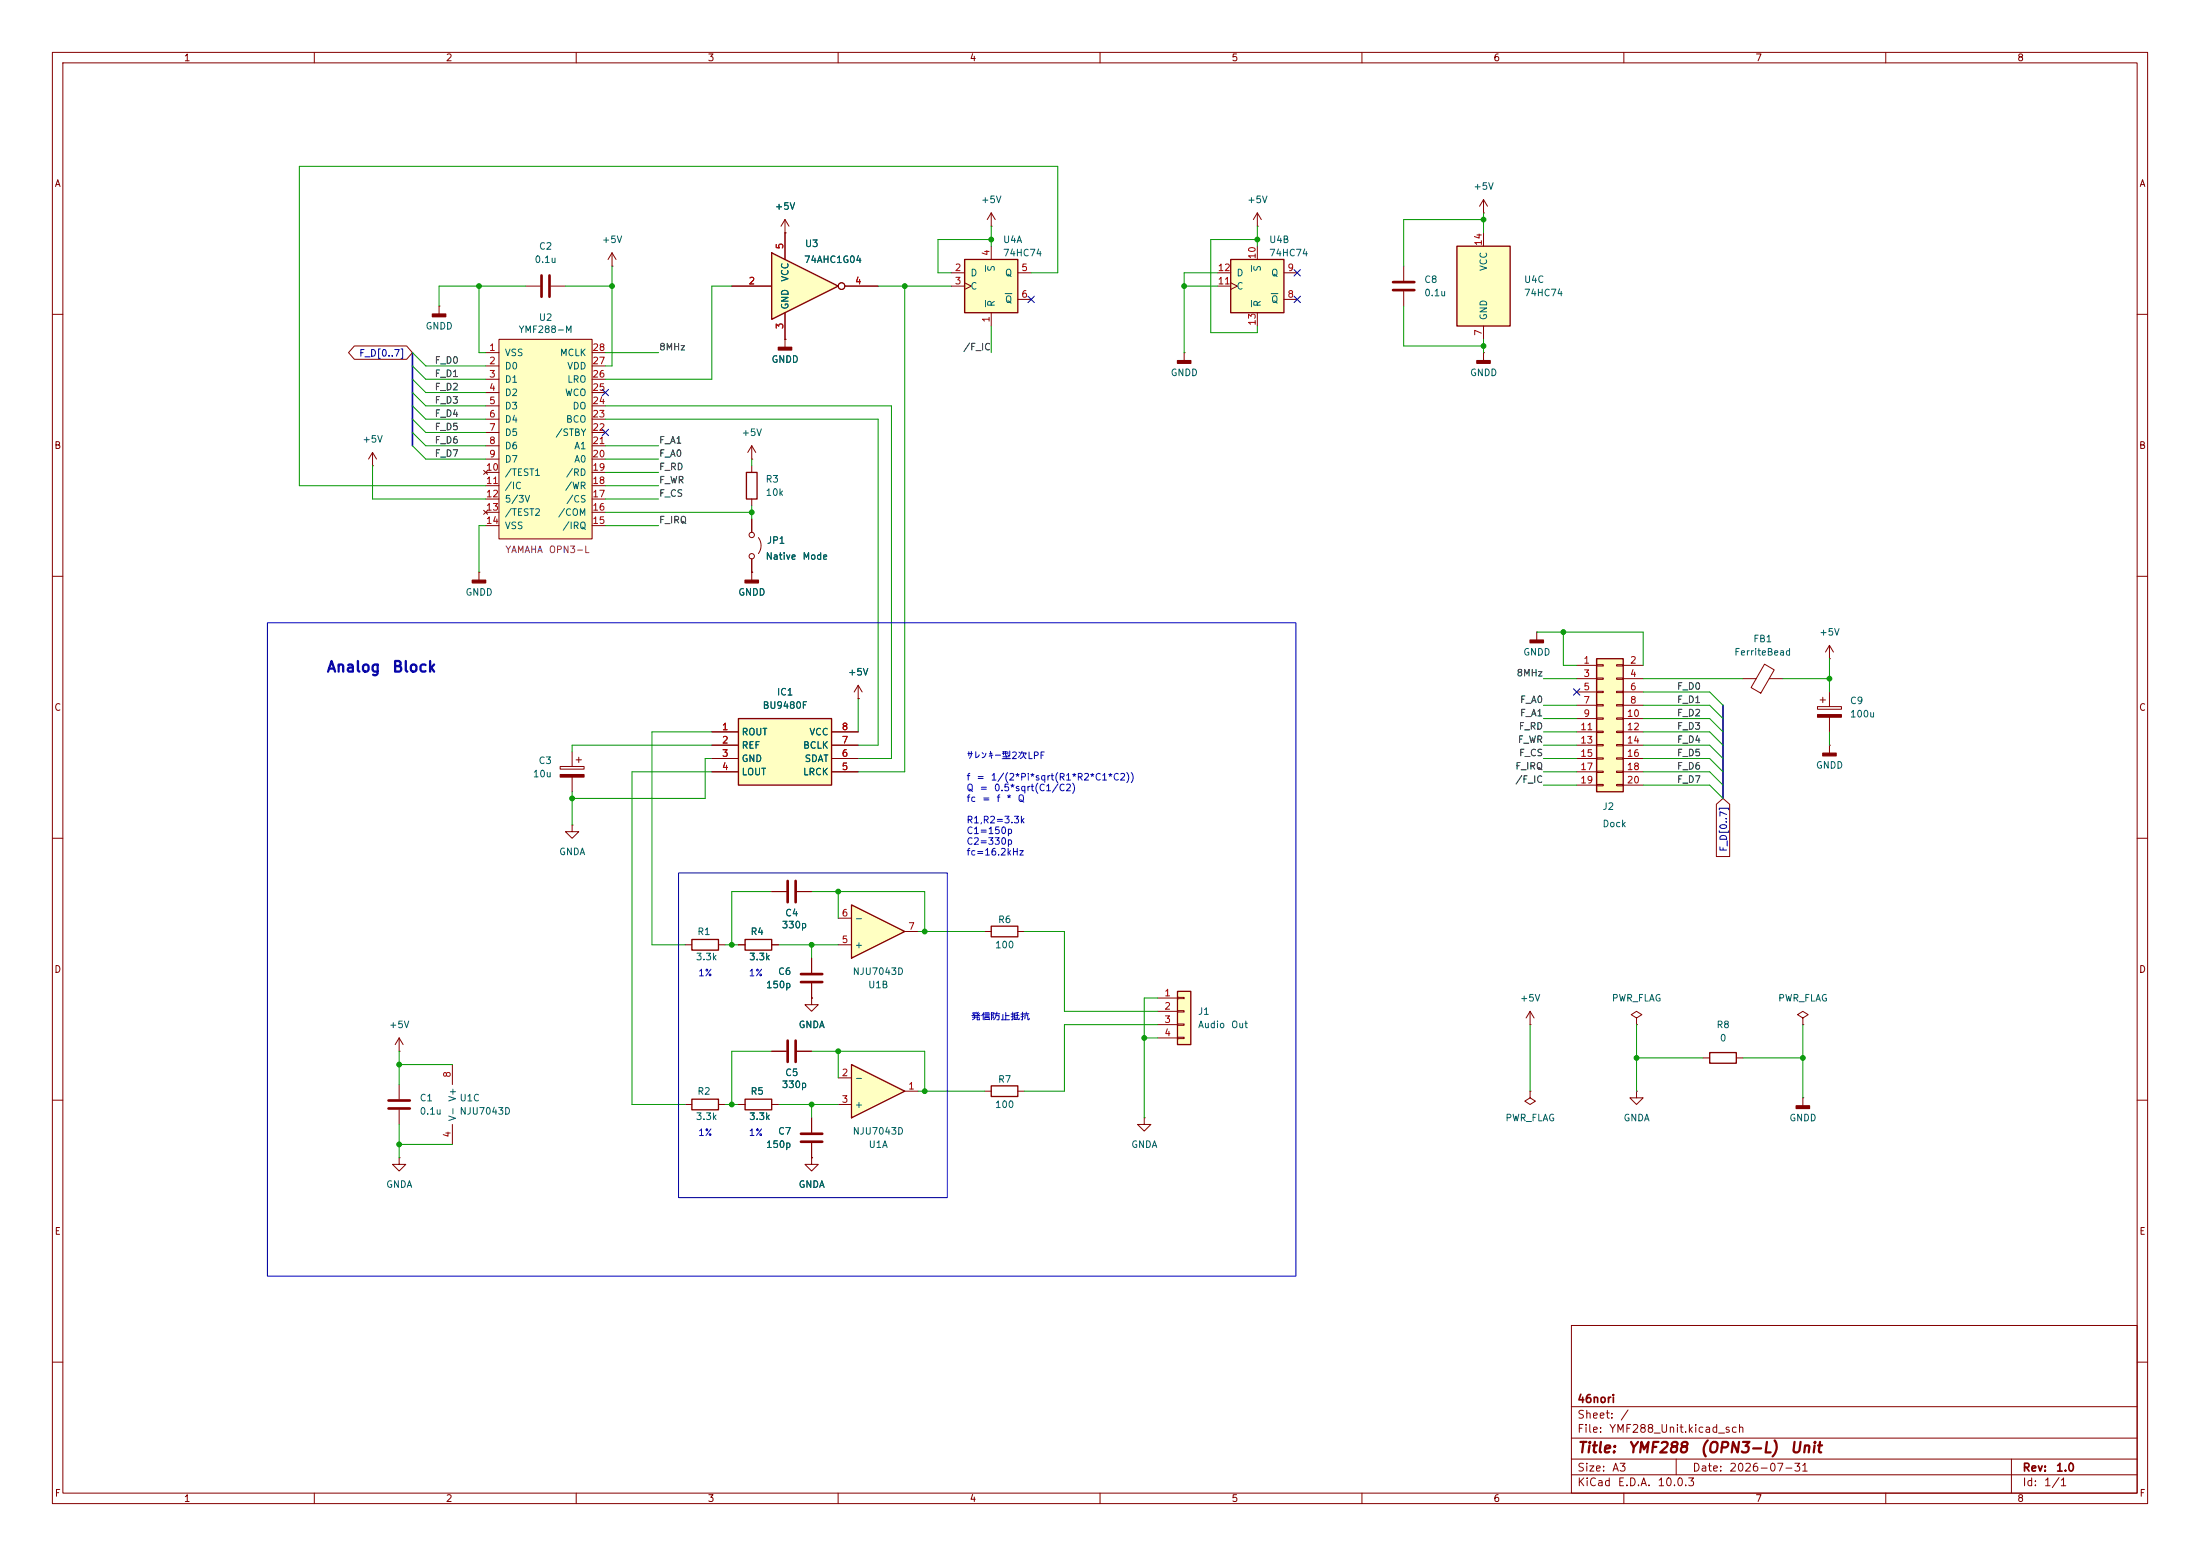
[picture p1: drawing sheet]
<svg xmlns="http://www.w3.org/2000/svg" width="420mm" height="297mm" viewBox="0 0 420 297" stroke-linecap="round" stroke-linejoin="round" font-family="sans-serif">
<g fill="none" stroke="#840000" stroke-width=".19">
<path d="M10 10h400v277h-400zM12 12h396v273h-396zM60 10v2M110 10v2M160 10v2M210 10v2M260 10v2M310 10v2M360 10v2M10 60h2M408 60h2M10 110h2"/>
<path d="M408 110h2M10 160h2M106.9 146.3h4.6v.5h-4.6zM109.2 157.5v1.3h1.3l-1.3 1.2-1.3-1.2h1.3M109.2 157.5h.1M109.2 143.5v2.8M109.2 148.3v2.8M110 145h1M110.5 144.5v1M408 160h2M10 210h2M408 210h2"/>
<path d="M300 253h108v32h-108zM10 260h2M300 278.5h108M300 274.5h108M300 268.5h108M320 278.5v3M384 278.5v6.5M408 260h2M60 285v2M110 285v2M160 285v2M210 285v2"/>
<path d="M260 285v2M300 281.5h108M310 285v2M360 285v2"/>
</g>
<path d="M106.9 147.8h4.6v.5h-4.6z" fill="#840000" stroke="#840000" stroke-width=".19"/>
<path d="M141 137.2h17.7v12.7h-17.7z" fill="#ffffc2"/>
<path d="M142.5 90.2h2v5.1h-2zM141 137.2h17.7v12.7h-17.7zM189.2 176.8h5.1v2h-5.1zM189.2 207.3h5.1v2h-5.1zM326.4 200.9h5.1v2h-5.1z" fill="none" stroke="#840000" stroke-width=".25"/>
<g fill="none" stroke="#840000" stroke-width=".19">
<path d="M149.9 64.8h.1M149.9 64.8v1.5M143.5 87.6h.1M143.5 85.1l-.8 1.3M143.5 85.1l.8 1.3M143.5 85.1v2.5M143.5 88.9v1.3M143.5 95.3v1.2M135.9 139.7h5.1M158.7 139.7h5.1M163.8 133.4h.1M163.8 130.8l-.7 1.3"/>
<path d="M163.8 130.8l.8 1.3M163.8 130.8v2.6M293.4 120.7h.1M293.4 120.7v1.5M135.9 142.2h5.1M135.9 144.8h5.1M135.9 147.3h5.1M158.7 142.2h5.1M158.7 144.8h5.1M158.7 147.3h5.1M188 177.8h1.2M194.3 177.8h1.3"/>
<path d="M344.2 194.3l1-.6-1-.7-1 .7 1 .6v1.3M344.2 195.6h.1M188 208.3h1.2M194.3 208.3h1.3M325.1 201.9h1.3M331.5 201.9h1.2M344.2 209.6h.1M344.2 209.6v1.5"/>
</g>
<g fill="#840000" stroke="#840000" stroke-width=".25">
<path d="M292.1 122.2h2.5v.5h-2.5z"/>
<path d="M342.9 211.1h2.5v.5h-2.5z"/>
<path d="M148.6 66.3h2.5v.5h-2.5z"/>
</g>
<path d="M224.8 189.2h2.5v10.2h-2.5z" fill="#ffffc2"/>
<path d="M224.8 189.2h2.5v10.2h-2.5z" fill="none" stroke="#840000" stroke-width=".25"/>
<g fill="none" stroke="#840000" stroke-width=".19">
<path d="M332.7 129.5h2.6M336.9 126.8l1.8 1.1-2.6 4.4-1.8-1.1zM337.8 129.5h2.6M221 190.5h3.8M221 193h3.8M221 195.6h3.8M221 198.1h3.8M224.8 190.4h1.3v.2h-1.3zM224.8 192.9h1.3v.3h-1.3zM224.8 195.5h1.3v.2h-1.3zM224.8 198h1.3v.2h-1.3zM292.1 195.6h.1"/>
<path d="M292.1 193l-.8 1.3M292.1 193l.8 1.3M292.1 193v2.6M292.1 208.3v1.3l-1 .6 1 .6 1-.6-1-.6M292.1 208.3h.1"/>
</g>
<path d="M304.8 125.7h5.1v25.4h-5.1z" fill="#ffffc2"/>
<path d="M304.8 125.7h5.1v25.4h-5.1z" fill="none" stroke="#840000" stroke-width=".25"/>
<g fill="none" stroke="#840000" stroke-width=".19">
<path d="M301 127h3.8M301 129.5h3.8M301 132.1h3.8M301 134.6h3.8M301 137.2h3.8M301 139.7h3.8M304.8 126.9h1.3v.2h-1.3zM304.8 129.4h1.3v.3h-1.3zM304.8 132h1.3v.2h-1.3zM304.8 134.5h1.3v.2h-1.3zM304.8 137h1.3v.3h-1.3zM304.8 139.6h1.3v.2h-1.3z"/>
<path d="M308.6 126.9h1.3v.2h-1.3zM308.6 129.4h1.3v.3h-1.3zM308.6 132h1.3v.2h-1.3zM308.6 134.5h1.3v.2h-1.3zM308.6 137h1.3v.3h-1.3zM308.6 139.6h1.3v.2h-1.3zM309.9 127h3.8M309.9 129.5h3.8M309.9 132.1h3.8M309.9 134.6h3.8M309.9 137.2h3.8M309.9 139.7h3.8"/>
<path d="M347 134.9h4.5v.5h-4.5zM347.5 133.6h1M348 133.1v1M349.2 125.7h.1M349.2 123.2v2.5M349.2 132.1v2.8M349.2 136.9v2.8M349.2 123.2l-.7 1.3M349.2 123.2l.8 1.3M301 142.2h3.8M301 144.8h3.8M301 147.3h3.8"/>
<path d="M301 149.9h3.8M304.8 142.1h1.3v.3h-1.3zM304.8 144.7h1.3v.2h-1.3zM304.8 147.2h1.3v.2h-1.3zM304.8 149.7h1.3v.3h-1.3zM308.6 142.1h1.3v.3h-1.3zM308.6 144.7h1.3v.2h-1.3zM308.6 147.2h1.3v.2h-1.3zM308.6 149.7h1.3v.3h-1.3zM309.9 142.2h3.8M309.9 144.8h3.8M309.9 147.3h3.8"/>
<path d="M309.9 149.9h3.8M349.2 142.2h.1M349.2 142.2v1.6M218.4 213.4v1.2h1.3l-1.3 1.3-1.2-1.3h1.2M218.4 213.4h.1"/>
</g>
<path d="M347 136.4h4.5v.5h-4.5z" fill="#840000" stroke="#840000" stroke-width=".19"/>
<path d="M348 143.8h2.5v.5h-2.5z" fill="#840000" stroke="#840000" stroke-width=".25"/>
<path d="M162.6 172.7l10.1 5.1-10.1 5.1z" fill="#ffffc2"/>
<path d="M162.6 172.7l10.1 5.1-10.1 5.1zM132.1 209.8h5.1v2h-5.1z" fill="none" stroke="#840000" stroke-width=".25"/>
<path d="M160 175.3h2.6M172.7 177.8h2.6M160 180.3h2.6M130.8 210.8h1.3M137.2 210.8h1.2M147.3 200.7h2.8M152.1 200.7h2.8M154.9 213.4v2.8M154.9 218.2v2.8M154.9 221v1.2h1.3l-1.3 1.3-1.2-1.3h1.2M154.9 221h.1" fill="none" stroke="#840000" stroke-width=".19"/>
<path d="M150.4 198.6v4.1M151.9 198.6v4.1M152.9 216.4h4.1M152.9 217.9h4.1" fill="none" stroke="#840000" stroke-width=".51"/>
<path d="M162.6 203.2l10.1 5.1-10.1 5.1z" fill="#ffffc2"/>
<path d="M142.2 209.8h5.1v2h-5.1zM162.6 203.2l10.1 5.1-10.1 5.1z" fill="none" stroke="#840000" stroke-width=".25"/>
<g fill="none" stroke="#840000" stroke-width=".19">
<path d="M83.8 58.4h.1M83.8 58.4v1.5M91.4 109.2h.1M91.4 109.2v1.5M76.2 198.1l-.8 1.3M76.2 198.1l.8 1.3M76.2 198.1v2.6M76.2 200.7h.1M76.2 207v2.8M76.2 211.8v2.8M86.4 203.2v3.8M86.4 214.6v3.8"/>
<path d="M141 210.8h1.2M147.3 210.8h1.3M160 205.7h2.6M160 210.8h2.6M172.7 208.3h2.6"/>
</g>
<path d="M74.2 210.1h4M74.2 211.6h4" fill="none" stroke="#840000" stroke-width=".51"/>
<g fill="#840000" stroke="#840000" stroke-width=".25">
<path d="M82.5 59.9h2.6v.6h-2.6z"/>
<path d="M90.2 110.7h2.5v.6h-2.5z"/>
</g>
<path d="M95.2 64.8h17.8v38.1h-17.8z" fill="#ffffc2"/>
<g fill="none" stroke="#840000" stroke-width=".19">
<path d="M100.3 54.6h2.8M105.2 54.6h2.7M149.9 44.5h.1M149.9 41.9l-.8 1.3M149.9 41.9l.7 1.3M149.9 41.9v2.6M92.7 67.3h2.5M92.7 69.9h2.5M92.7 72.4h2.5M92.7 74.9h2.5M92.7 77.5h2.5M95.2 64.8h17.8v38.1h-17.8z"/>
<path d="M113 67.3h2.6M113 69.9h2.6M113 72.4h2.6M113 74.9h2.6M113 77.5h2.6M92.3 89.8l.8 .8M92.3 97.4l.8 .8M92.7 80h2.5M92.7 82.6h2.5M92.7 85.1h2.5M92.7 87.6h2.5M92.7 90.2h2.5"/>
<path d="M92.7 92.7h2.5M92.7 95.3h2.5M92.7 97.8h2.5M93.1 89.8l-.8 .8M93.1 97.4l-.8 .8M113 80h2.6M113 82.6h2.6M113 85.1h2.6M113 87.6h2.6M113 90.2h2.6M113 92.7h2.6M113 95.3h2.6"/>
<path d="M113 97.8h2.6M92.7 100.3h2.5M113 100.3h2.6M147.3 170.2h2.8M152.1 170.2h2.8M130.8 180.3h1.3M137.2 180.3h1.2M141 180.3h1.2M147.3 180.3h1.3M154.9 190.5v1.3h1.3l-1.3 1.2-1.2-1.2h1.2M154.9 190.5h.1M154.9 182.9v2.8"/>
<path d="M154.9 187.7v2.8"/>
</g>
<path d="M132.1 179.3h5.1v2.1h-5.1zM142.2 179.3h5.1v2.1h-5.1z" fill="none" stroke="#840000" stroke-width=".25"/>
<path d="M103.4 52.6v4M104.9 52.6v4M150.4 168.1v4.1M151.9 168.1v4.1M152.9 185.9h4.1M152.9 187.5h4.1" fill="none" stroke="#840000" stroke-width=".51"/>
<path d="M147.3 48.3l12.7 6.3-12.7 6.4z" fill="#ffffc2"/>
<path d="M147.3 48.3l12.7 6.3-12.7 6.4z" fill="none" stroke="#840000" stroke-width=".25"/>
<g fill="none" stroke="#840000" stroke-width=".19">
<path d="M283.2 38.1l-.8 1.3M283.2 38.1l.8 1.3M283.2 38.1v2.5M116.8 50.8h.1M116.8 48.3l-.7 1.2M116.8 48.3l.8 1.2M116.8 48.3v2.5M139.7 54.6h7.6M149.9 44.5v5M149.9 59.7v5.1M161.3 54.6h6.3M268 50.8v2.8"/>
<path d="M268 55.6v2.8M283.2 40.6h.1M71.1 88.9h.1M71.1 86.4l-.7 1.2M71.1 86.4l.8 1.2M71.1 86.4v2.5M143.5 99.1v2.5M143.5 109.2h.1M143.5 106.7v4M144.8 102.6a2.54 2.54 0 0 1 0 3.1M312.4 194.3l1-.6-1-.7-1 .7 1 .6v1.3M312.4 195.6h.1"/>
<path d="M312.4 208.3v1.3h1.3l-1.3 1.2-1.3-1.2h1.3M312.4 208.3h.1M76.2 221v1.2h1.3l-1.3 1.3-1.3-1.3h1.3M76.2 221h.1"/>
<circle cx="160.7" cy="54.6" r=".63"/>
<circle cx="143.5" cy="102.1" r=".51"/>
<circle cx="143.5" cy="106.2" r=".51"/>
</g>
<path d="M142.2 110.7h2.6v.6h-2.6z" fill="#840000" stroke="#840000" stroke-width=".25"/>
<path d="M265.9 53.8h4.1M265.9 55.4h4.1" fill="none" stroke="#840000" stroke-width=".51"/>
<path d="M278.1 47h10.2v15.2h-10.2z" fill="#ffffc2"/>
<path d="M278.1 47h10.2v15.2h-10.2z" fill="none" stroke="#840000" stroke-width=".25"/>
<path d="M189.2 43.2h.1M189.2 40.6l-.7 1.3M189.2 40.6l.8 1.3M189.2 40.6v2.6M240 43.2h.1M240 40.6l-.7 1.3M240 40.6l.8 1.3M240 40.6v2.6M283.2 44.5v2.5M226.1 67.3h.1M226.1 67.3v1.5M283.2 62.2v2.6" fill="none" stroke="#840000" stroke-width=".19"/>
<path d="M224.8 68.8h2.5v.5h-2.5z" fill="#840000" stroke="#840000" stroke-width=".25"/>
<path d="M234.9 49.5h10.2v10.2h-10.2z" fill="#ffffc2"/>
<path d="M234.9 49.5h10.2v10.2h-10.2z" fill="none" stroke="#840000" stroke-width=".25"/>
<path d="M232.4 52.1h2.5M232.4 54.6h2.5M234.9 54l1.3 .6-1.3 .6M240 47v2.5M240 59.7v2.5M245.1 57.2h2.5M245.1 52.1h2.5" fill="none" stroke="#840000" stroke-width=".19"/>
<path d="M238.9 50.7v1.1M238.9 57.3v1.2M242.7 56h1.3" fill="none" stroke="#006464" stroke-width=".19"/>
<path d="M184.1 49.5h10.2v10.2h-10.2z" fill="#ffffc2"/>
<path d="M184.1 49.5h10.2v10.2h-10.2z" fill="none" stroke="#840000" stroke-width=".25"/>
<g fill="none" stroke="#840000" stroke-width=".19">
<path d="M139.7 54.6h7.6M149.9 44.5h.1M149.9 44.5v5M149.9 59.7v5.1M161.3 54.6h6.3M181.6 52.1h2.5M181.6 54.6h2.5M184.1 54l1.3 .6-1.3 .6M189.2 47v2.5M189.2 59.7v2.5M194.3 52.1h2.5M194.3 57.2h2.5"/>
<path d="M67.6 66h10l1.1 1.3-1.1 1.3h-10l-1.1-1.3zM149.9 64.8h.1M283.2 67.3h.1M283.2 67.3v1.5M143.5 99.1v2.5M143.5 109.2h.1M143.5 106.7v2.5M135.9 139.7h5.1M158.7 139.7h5.1M163.8 133.4h.1M135.9 142.2h5.1M135.9 144.8h5.1"/>
<path d="M135.9 147.3h5.1M158.7 142.2h5.1M158.7 144.8h5.1M158.7 147.3h5.1M327.7 153.5l1.2-1.1 1.3 1.1v10h-2.5zM147.3 170.2h2.8M152.1 170.2h2.8M141 180.3h1.2M147.3 180.3h1.3M154.9 190.5h.1M154.9 182.9v2.8M154.9 187.7v2.8"/>
<path d="M141 210.8h1.2M147.3 210.8h1.3M147.3 200.7h2.8M152.1 200.7h2.8M154.9 213.4v2.8M154.9 218.2v2.8M154.9 221h.1"/>
<circle cx="160.7" cy="54.6" r=".63"/>
</g>
<path d="M188.1 50.7v1.1M188.1 57.3v1.2M191.9 56h1.3" fill="none" stroke="#006464" stroke-width=".19"/>
<path d="M281.9 68.8h2.6v.5h-2.6z" fill="#840000" stroke="#840000" stroke-width=".25"/>
<path d="M78.7 67.3v17.8M328.9 134.6v17.8" fill="none" stroke="#000084" stroke-width=".3"/>
<g fill="none" stroke="#009600" stroke-width=".19">
<path d="M91.4 54.6v12.7h1.3M100.3 54.6h-16.5v3.8M107.9 54.6h8.9M116.8 50.8v19.1h-1.2M139.7 54.6h-3.8v17.8h-20.3M167.6 54.6h14M172.7 54.6v92.7h-8.9M189.2 43.2v3.8M189.2 45.7h-10.1v6.4h2.5M196.8 52.1h5.1v-20.3h-144.8v60.9h35.6M226.1 54.6h6.3M232.4 52.1h-6.3v15.2"/>
<path d="M240 45.7h-8.9v17.8h8.9v-1.3M240 43.2v3.8M268 58.4v7.6h15.2M283.2 40.6v3.9M283.2 41.9h-15.2v8.9M78.7 69.9l2.6 2.5h11.4M78.7 67.3l2.6 2.6h11.4M78.7 77.5l2.6 2.5h11.4M78.7 74.9l2.6 2.6h11.4M78.7 72.4l2.6 2.5h11.4M115.6 77.5h54.6v67.3h-6.4M115.6 67.3h10.1"/>
<path d="M189.2 62.2v5.1M283.2 64.8v2.5M71.1 88.9v6.4h21.6M78.7 85.1l2.6 2.5h11.4M78.7 82.6l2.6 2.5h11.4M78.7 80l2.6 2.6h11.4M115.6 87.6h10.1M115.6 85.1h10.1M115.6 80h52v62.2h-3.8M115.6 92.7h10.1M115.6 90.2h10.1M115.6 95.3h10.1"/>
<path d="M115.6 97.8h27.9M143.5 87.6v1.3M143.5 96.5v2.6M92.7 100.3h-1.3v8.9M115.6 100.3h10.1M135.9 139.7h-11.4v40.6h6.3M163.8 133.4v6.3M293.4 120.7h20.3v6.3M294.6 139.7h6.4M294.6 137.2h6.4M294.6 134.6h6.4M294.6 129.5h6.4"/>
<path d="M298.4 120.7v6.3h2.6M313.7 139.7h12.7l2.5 2.5M313.7 137.2h12.7l2.5 2.5M313.7 132.1h12.7l2.5 2.5M313.7 134.6h12.7l2.5 2.6M313.7 129.5h19M340.4 129.5h8.8M349.2 125.7v6.4M349.2 139.7v2.5M109.2 151.1v6.4M135.9 144.8h-1.3v7.6h-25.4M135.9 147.3h-15.3v63.5h10.2"/>
<path d="M135.9 142.2h-26.7v1.3M294.6 149.9h6.4M294.6 144.8h6.4M294.6 147.3h6.4M294.6 142.2h6.4M313.7 149.9h12.7l2.5 2.5M313.7 144.8h12.7l2.5 2.5M313.7 147.3h12.7l2.5 2.6M313.7 142.2h12.7l2.5 2.6M147.3 170.2h-7.6v10.1M154.9 170.2h21.6v7.6M160 170.2v5.1"/>
<path d="M175.3 177.8h12.7M195.6 177.8h7.6v15.2h17.8M138.4 180.3h2.6M148.6 180.3h11.4M154.9 180.3v2.6M218.4 198.1h2.6M221 195.6h-17.8v12.7h-7.6M221 190.5h-2.6v22.9M292.1 195.6v12.7M312.4 195.6v12.7M344.2 195.6v14M76.2 200.7v6.3"/>
<path d="M76.2 214.6v6.4M76.2 218.4h10.2M76.2 203.2h10.2M138.4 210.8h2.6M147.3 200.7h-7.6v10.1M148.6 210.8h11.4M154.9 200.7h21.6v7.6M154.9 210.8v2.6M160 200.7v5M175.3 208.3h12.7M312.4 201.9h12.7M332.7 201.9h11.5"/>
</g>
<path d="M196.2 56.5l1.3 1.3M197.5 56.5l-1.3 1.3M247 51.5l1.3 1.2M247 56.5l1.3 1.3M248.3 51.5l-1.3 1.2M248.3 56.5l-1.3 1.3M115 74.3l1.2 1.2M116.2 74.3l-1.2 1.2M115 81.9l1.2 1.3M116.2 81.9l-1.2 1.3M300.4 131.5l1.2 1.2M301.6 131.5l-1.2 1.2" fill="none" stroke="#000084" stroke-width=".19"/>
<path d="M51.1 118.9h196.3v124.7h-196.3zM129.5 166.6h51.3v62h-51.3z" fill="none" stroke="#0000c2" stroke-width=".19"/>
<g fill="#009600" stroke="#009600" stroke-width=".19">
<circle cx="312.4" cy="201.9" r=".46"/>
<circle cx="344.2" cy="201.9" r=".46"/>
<circle cx="176.5" cy="177.8" r=".46"/>
<circle cx="176.5" cy="208.3" r=".46"/>
<circle cx="218.4" cy="198.1" r=".46"/>
<circle cx="349.2" cy="129.5" r=".46"/>
<circle cx="298.4" cy="120.7" r=".46"/>
<circle cx="283.2" cy="66" r=".46"/>
<circle cx="283.2" cy="41.9" r=".46"/>
<circle cx="226.1" cy="54.6" r=".46"/>
<circle cx="240" cy="45.7" r=".46"/>
<circle cx="189.2" cy="45.7" r=".46"/>
<circle cx="172.7" cy="54.6" r=".46"/>
<circle cx="139.7" cy="180.3" r=".46"/>
<circle cx="154.9" cy="180.3" r=".46"/>
<circle cx="139.7" cy="210.8" r=".46"/>
<circle cx="154.9" cy="210.8" r=".46"/>
<circle cx="160" cy="170.2" r=".46"/>
<circle cx="91.4" cy="54.6" r=".46"/>
<circle cx="160" cy="200.7" r=".46"/>
<circle cx="116.8" cy="54.6" r=".46"/>
<circle cx="76.2" cy="218.4" r=".46"/>
<circle cx="76.2" cy="203.2" r=".46"/>
<circle cx="109.2" cy="152.4" r=".46"/>
<circle cx="143.5" cy="97.8" r=".46"/>
</g>
<g font-size="2" fill="#0000c2">
<text x="62.2" y="128.8">Analog</text>
<text x="74.7" y="128.8">Block</text>
</g>
<g font-size="2" fill="#840000">
<text x="301" y="277.8">Title:</text>
<text x="310.7" y="277.8">YMF288</text>
<text x="324.4" y="277.8">(OPN3-L)</text>
<text x="341.6" y="277.8">Unit</text>
</g>
<g font-size="1.5" fill="#840000">
<text x="301" y="268.1">46nori</text>
<text x="301" y="273.8">File:</text>
<text x="301" y="271.1">Sheet:</text>
<text x="307.1" y="273.8">YMF288_Unit.kicad_sch</text>
<text x="309.2" y="271.1">/</text>
<text x="301" y="281.2">Size:</text>
<text x="307.6" y="281.2">A3</text>
<text x="323" y="281.2">Date:</text>
<text x="330" y="281.2">2026-07-31</text>
<text x="386" y="281.2">Rev:</text>
<text x="392.4" y="281.2">1.0</text>
<text x="301" y="284">KiCad</text>
<text x="308.7" y="284">E.D.A.</text>
<text x="316.3" y="284">10.0.3</text>
<text x="386" y="284">Id:</text>
<text x="390.1" y="284">1/1</text>
</g>
<g font-size="1.3" fill="#840000">
<text x="35" y="12">1</text>
<text x="85" y="12">2</text>
<text x="135" y="12">3</text>
<text x="185" y="12">4</text>
<text x="235" y="12">5</text>
<text x="285" y="12">6</text>
<text x="335" y="12">7</text>
<text x="385" y="12">8</text>
<text x="10.3" y="36">A</text>
<text x="408.3" y="36">A</text>
<text x="10.3" y="86">B</text>
<text x="408.2" y="86">B</text>
<text x="10.3" y="136">C</text>
<text x="408.2" y="136">C</text>
<text x="10.3" y="186">D</text>
<text x="408.2" y="186">D</text>
<text x="10.3" y="236">E</text>
<text x="408.3" y="236">E</text>
<text x="10.3" y="286">F</text>
<text x="35" y="287">1</text>
<text x="85" y="287">2</text>
<text x="135" y="287">3</text>
<text x="185" y="287">4</text>
<text x="235" y="287">5</text>
<text x="285" y="287">6</text>
<text x="335" y="287">7</text>
<text x="385" y="287">8</text>
<text x="408.3" y="286">F</text>
</g>
<g font-size="1.3" fill="#006464">
<text x="147.8" y="40.3">+5V</text>
<text x="187.2" y="39.1">+5V</text>
<text x="238" y="39.1">+5V</text>
<text x="281.2" y="36.5">+5V</text>
<text x="102.8" y="48">C2</text>
<text x="114.8" y="46.7">+5V</text>
<text x="153.6" y="47.5">U3</text>
<text x="191.4" y="46.7">U4A</text>
<text x="242.2" y="46.7">U4B</text>
<text x="102" y="50.5">0.1u</text>
<text x="150.8" y="53.9" transform="rotate(-90 150.8 53.9)">VCC</text>
<text x="153.4" y="50.5">74AHC1G04</text>
<text x="185.2" y="53">D</text>
<text x="190.2" y="52" transform="rotate(-90 190.2 52)">S</text>
<text x="191.4" y="49.2">74HC74</text>
<text x="191.8" y="53">Q</text>
<text x="236" y="53">D</text>
<text x="241" y="52" transform="rotate(-90 241 52)">S</text>
<text x="242.2" y="49.2">74HC74</text>
<text x="242.6" y="53">Q</text>
<text x="284.2" y="51.8" transform="rotate(-90 284.2 51.8)">VCC</text>
<text x="150.8" y="59.2" transform="rotate(-90 150.8 59.2)">GND</text>
<text x="185.2" y="55.6">C</text>
<text x="190.2" y="58.7" transform="rotate(-90 190.2 58.7)">R</text>
<text x="191.8" y="58.1">Q</text>
<text x="236" y="55.6">C</text>
<text x="241" y="58.7" transform="rotate(-90 241 58.7)">R</text>
<text x="242.6" y="58.1">Q</text>
<text x="271.8" y="54.3">C8</text>
<text x="271.8" y="56.9">0.1u</text>
<text x="290.8" y="56.9">74HC74</text>
<text x="290.8" y="54.3">U4C</text>
<text x="81.1" y="63.2">GNDD</text>
<text x="98.9" y="63.9">YMF288-M</text>
<text x="102.8" y="61.6">U2</text>
<text x="284.2" y="61.2" transform="rotate(-90 284.2 61.2)">GND</text>
<text x="96.3" y="68.3">VSS</text>
<text x="96.3" y="70.8">D0</text>
<text x="106.8" y="68.3">MCLK</text>
<text x="108.2" y="70.8">VDD</text>
<text x="147.2" y="69.6">GNDD</text>
<text x="96.3" y="73.4">D1</text>
<text x="96.3" y="75.9">D2</text>
<text x="107.8" y="75.9">WCO</text>
<text x="108.2" y="73.4">LRO</text>
<text x="223.4" y="72.1">GNDD</text>
<text x="280.5" y="72.1">GNDD</text>
<text x="96.3" y="78.4">D3</text>
<text x="96.3" y="81">D4</text>
<text x="96.3" y="83.5">D5</text>
<text x="105.9" y="83.5">/STBY</text>
<text x="107.9" y="81">BCO</text>
<text x="109.2" y="78.4">DO</text>
<text x="141.5" y="83.5">+5V</text>
<text x="69.1" y="84.8">+5V</text>
<text x="96.3" y="86.1">D6</text>
<text x="96.3" y="88.6">D7</text>
<text x="109.5" y="88.6">A0</text>
<text x="109.5" y="86.1">A1</text>
<text x="96.3" y="91.1">/TEST1</text>
<text x="96.3" y="93.7">/IC</text>
<text x="107.8" y="93.7">/WR</text>
<text x="107.9" y="91.1">/RD</text>
<text x="146.1" y="92.4">R3</text>
<text x="146.1" y="95">10k</text>
<text x="96.3" y="96.2">5/3V</text>
<text x="96.3" y="98.8">/TEST2</text>
<text x="96.3" y="101.3">VSS</text>
<text x="106.4" y="98.8">/COM</text>
<text x="107.3" y="101.3">/IRQ</text>
<text x="108" y="96.2">/CS</text>
<text x="146.1" y="107.1">Native</text>
<text x="146.3" y="104.1">JP1</text>
<text x="153.1" y="107.1">Mode</text>
<text x="88.8" y="114">GNDD</text>
<text x="140.8" y="114">GNDD</text>
<text x="290.7" y="125.4">GNDD</text>
<text x="331" y="125.4">FerriteBead</text>
<text x="334.6" y="122.9">FB1</text>
<text x="347.2" y="121.6">+5V</text>
<text x="161.8" y="129.2">+5V</text>
<text x="145.5" y="135.6">BU9480F</text>
<text x="148.2" y="133.1">IC1</text>
<text x="353.1" y="134.7">C9</text>
<text x="353.1" y="137.2">100u</text>
<text x="141.5" y="140.7">ROUT</text>
<text x="141.5" y="143.2">REF</text>
<text x="153.2" y="143.2">BCLK</text>
<text x="154.4" y="140.7">VCC</text>
<text x="101.6" y="148.7">10u</text>
<text x="102.7" y="146.1">C3</text>
<text x="141.5" y="145.8">GND</text>
<text x="141.5" y="148.3">LOUT</text>
<text x="153.2" y="148.3">LRCK</text>
<text x="153.5" y="145.8">SDAT</text>
<text x="346.6" y="147">GNDD</text>
<text x="305.8" y="154.9">J2</text>
<text x="305.8" y="158.2">Dock</text>
<text x="106.6" y="163.5">GNDA</text>
<text x="133" y="178.8">R1</text>
<text x="143.2" y="178.8">R4</text>
<text x="149.1" y="177.5">330p</text>
<text x="149.8" y="175.2">C4</text>
<text x="163.1" y="176.2">-</text>
<text x="190.4" y="176.5">R6</text>
<text x="132.7" y="183.6">3.3k</text>
<text x="142.9" y="183.6">3.3k</text>
<text x="163.1" y="181.3">+</text>
<text x="189.9" y="181.3">100</text>
<text x="146.1" y="188.9">150p</text>
<text x="148.4" y="186.4">C6</text>
<text x="162.7" y="186.4">NJU7043D</text>
<text x="165.6" y="188.9">U1B</text>
<text x="290.1" y="191.5">+5V</text>
<text x="307.6" y="191.5">PWR_FLAG</text>
<text x="339.4" y="191.5">PWR_FLAG</text>
<text x="74.2" y="196.6">+5V</text>
<text x="152.4" y="196.6">GNDA</text>
<text x="228.6" y="194">J1</text>
<text x="228.6" y="196.6">Audio</text>
<text x="234.9" y="196.6">Out</text>
<text x="327.6" y="196.6">R8</text>
<text x="328.2" y="199.1">0</text>
<text x="133" y="209.3">R2</text>
<text x="143.2" y="209.3">R5</text>
<text x="149.1" y="208">330p</text>
<text x="149.8" y="205.7">C5</text>
<text x="163.1" y="206.7">-</text>
<text x="190.4" y="207">R7</text>
<text x="80" y="210.5">C1</text>
<text x="80" y="213.1">0.1u</text>
<text x="87.3" y="214.1" transform="rotate(-90 87.3 214.1)">V- V+</text>
<text x="87.6" y="210.5">U1C</text>
<text x="87.6" y="213.1">NJU7043D</text>
<text x="132.7" y="214.1">3.3k</text>
<text x="142.9" y="214.1">3.3k</text>
<text x="163.1" y="211.8">+</text>
<text x="189.9" y="211.8">100</text>
<text x="287.3" y="214.3">PWR_FLAG</text>
<text x="309.8" y="214.3">GNDA</text>
<text x="341.5" y="214.3">GNDD</text>
<text x="146.1" y="219.4">150p</text>
<text x="148.4" y="216.9">C7</text>
<text x="162.7" y="216.9">NJU7043D</text>
<text x="165.7" y="219.4">U1A</text>
<text x="215.9" y="219.4">GNDA</text>
<text x="73.6" y="227">GNDA</text>
<text x="152.4" y="227">GNDA</text>
</g>
<g font-size="1.3" fill="#a90000">
<text x="149.8" y="47.7" transform="rotate(-90 149.8 47.7)">5</text>
<text x="283.2" y="47" transform="rotate(-90 283.2 47)">14</text>
<text x="182.2" y="52">2</text>
<text x="189.2" y="49" transform="rotate(-90 189.2 49)">4</text>
<text x="194.9" y="52">5</text>
<text x="232.4" y="52">12</text>
<text x="240" y="49.6" transform="rotate(-90 240 49.6)">10</text>
<text x="245.7" y="52">9</text>
<text x="142.8" y="54.6">2</text>
<text x="163.1" y="54.6">4</text>
<text x="182.2" y="54.6">3</text>
<text x="194.9" y="57.1">6</text>
<text x="232.4" y="54.6">11</text>
<text x="245.7" y="57.1">8</text>
<text x="149.8" y="62.9" transform="rotate(-90 149.8 62.9)">3</text>
<text x="189.2" y="61.7" transform="rotate(-90 189.2 61.7)">1</text>
<text x="240" y="62.3" transform="rotate(-90 240 62.3)">13</text>
<text x="283.2" y="64.2" transform="rotate(-90 283.2 64.2)">7</text>
<text x="93.3" y="67.3">1</text>
<text x="93.3" y="69.8">2</text>
<text x="113" y="69.8">27</text>
<text x="113" y="67.3">28</text>
<text x="93.3" y="72.4">3</text>
<text x="93.3" y="74.9">4</text>
<text x="93.3" y="77.4">5</text>
<text x="113" y="77.4">24</text>
<text x="113" y="74.9">25</text>
<text x="113" y="72.4">26</text>
<text x="93.3" y="80">6</text>
<text x="93.3" y="82.5">7</text>
<text x="113" y="82.5">22</text>
<text x="113" y="80">23</text>
<text x="93.3" y="85.1">8</text>
<text x="93.3" y="87.6">9</text>
<text x="113" y="87.6">20</text>
<text x="113" y="85.1">21</text>
<text x="92.7" y="90.1">10</text>
<text x="92.7" y="92.7">11</text>
<text x="92.7" y="95.2">12</text>
<text x="113" y="95.2">17</text>
<text x="113" y="92.7">18</text>
<text x="113" y="90.1">19</text>
<text x="92.7" y="97.8">13</text>
<text x="92.7" y="100.3">14</text>
<text x="113" y="100.3">15</text>
<text x="113" y="97.8">16</text>
<text x="302.2" y="127">1</text>
<text x="302.2" y="129.5">3</text>
<text x="311.1" y="127">2</text>
<text x="311.1" y="129.5">4</text>
<text x="302.2" y="132.1">5</text>
<text x="302.2" y="134.6">7</text>
<text x="302.2" y="137.1">9</text>
<text x="310.5" y="137.1">10</text>
<text x="311.1" y="132.1">6</text>
<text x="311.1" y="134.6">8</text>
<text x="137.7" y="139.7">1</text>
<text x="137.7" y="142.2">2</text>
<text x="160.6" y="142.2">7</text>
<text x="160.6" y="139.7">8</text>
<text x="301.6" y="139.7">11</text>
<text x="301.6" y="142.2">13</text>
<text x="310.5" y="139.7">12</text>
<text x="310.5" y="142.2">14</text>
<text x="137.7" y="144.8">3</text>
<text x="137.7" y="147.3">4</text>
<text x="160.6" y="147.3">5</text>
<text x="160.6" y="144.8">6</text>
<text x="301.6" y="144.8">15</text>
<text x="301.6" y="147.3">17</text>
<text x="301.6" y="149.8">19</text>
<text x="310.5" y="144.8">16</text>
<text x="310.5" y="147.3">18</text>
<text x="310.5" y="149.8">20</text>
<text x="160.6" y="175.2">6</text>
<text x="173.3" y="177.8">7</text>
<text x="160.6" y="180.3">5</text>
<text x="222.2" y="190.5">1</text>
<text x="222.2" y="193">2</text>
<text x="222.2" y="195.6">3</text>
<text x="222.2" y="198.1">4</text>
<text x="86.3" y="205.8" transform="rotate(-90 86.3 205.8)">8</text>
<text x="160.6" y="205.7">2</text>
<text x="173.3" y="208.3">1</text>
<text x="160.6" y="210.8">3</text>
<text x="86.3" y="217.2" transform="rotate(-90 86.3 217.2)">4</text>
</g>
<g font-size="1.3" fill="#000084">
<text x="68.5" y="68.4">F_D[0..7]</text>
<text x="330" y="162.7" transform="rotate(-90 330 162.7)">F_D[0..7]</text>
</g>
<g font-size="1.3" fill="#0f0f0f">
<text x="82.9" y="69.7">F_D0</text>
<text x="125.7" y="67.2">8MHz</text>
<text x="183.8" y="67.2">/F_IC</text>
<text x="82.9" y="77.3">F_D3</text>
<text x="82.9" y="72.3">F_D1</text>
<text x="82.9" y="74.8">F_D2</text>
<text x="82.9" y="82.4">F_D5</text>
<text x="82.9" y="79.9">F_D4</text>
<text x="82.9" y="85">F_D6</text>
<text x="82.9" y="87.5">F_D7</text>
<text x="125.7" y="85">F_A1</text>
<text x="125.7" y="87.5">F_A0</text>
<text x="125.7" y="92.6">F_WR</text>
<text x="125.7" y="90">F_RD</text>
<text x="125.7" y="95.1">F_CS</text>
<text x="125.7" y="100.2">F_IRQ</text>
<text x="289.4" y="129.4">8MHz</text>
<text x="320" y="132">F_D0</text>
<text x="290.1" y="137">F_A1</text>
<text x="290.1" y="134.5">F_A0</text>
<text x="320" y="134.5">F_D1</text>
<text x="320" y="137">F_D2</text>
<text x="289.7" y="142.1">F_WR</text>
<text x="289.8" y="139.6">F_RD</text>
<text x="320" y="142.1">F_D4</text>
<text x="320" y="139.6">F_D3</text>
<text x="289.2" y="149.7">/F_IC</text>
<text x="289.2" y="147.2">F_IRQ</text>
<text x="289.9" y="144.7">F_CS</text>
<text x="320" y="149.7">F_D7</text>
<text x="320" y="144.7">F_D5</text>
<text x="320" y="147.2">F_D6</text>
</g>
<g font-size="1.3" fill="#840084">
<text x="96.4" y="105.9">YAMAHA</text>
<text x="104.7" y="105.9">OPN3-L</text>
</g>
<g font-size="1.3" fill="#0000c2">
<text x="184.4" y="145.2">サレンキー型2次LPF</text>
<text x="184.4" y="149.3">f</text>
<text x="186.3" y="149.3">=</text>
<text x="189" y="149.3">1/(2*Pi*sqrt(R1*R2*C1*C2))</text>
<text x="184.4" y="151.3">Q</text>
<text x="184.4" y="153.4">fc</text>
<text x="186.9" y="151.3">=</text>
<text x="187.4" y="153.4">=</text>
<text x="189.6" y="151.3">0.5*sqrt(C1/C2)</text>
<text x="190.1" y="153.4">f</text>
<text x="192" y="153.4">*</text>
<text x="194.2" y="153.4">Q</text>
<text x="184.4" y="157.5">R1,R2=3.3k</text>
<text x="184.4" y="159.5">C1=150p</text>
<text x="184.4" y="161.5">C2=330p</text>
<text x="184.4" y="163.6">fc=16.2kHz</text>
<text x="133.2" y="186.6">1%</text>
<text x="142.8" y="186.6">1%</text>
<text x="185.3" y="195">発信防止抵抗</text>
<text x="133.2" y="217.1">1%</text>
<text x="142.8" y="217.1">1%</text>
</g>
</svg>
